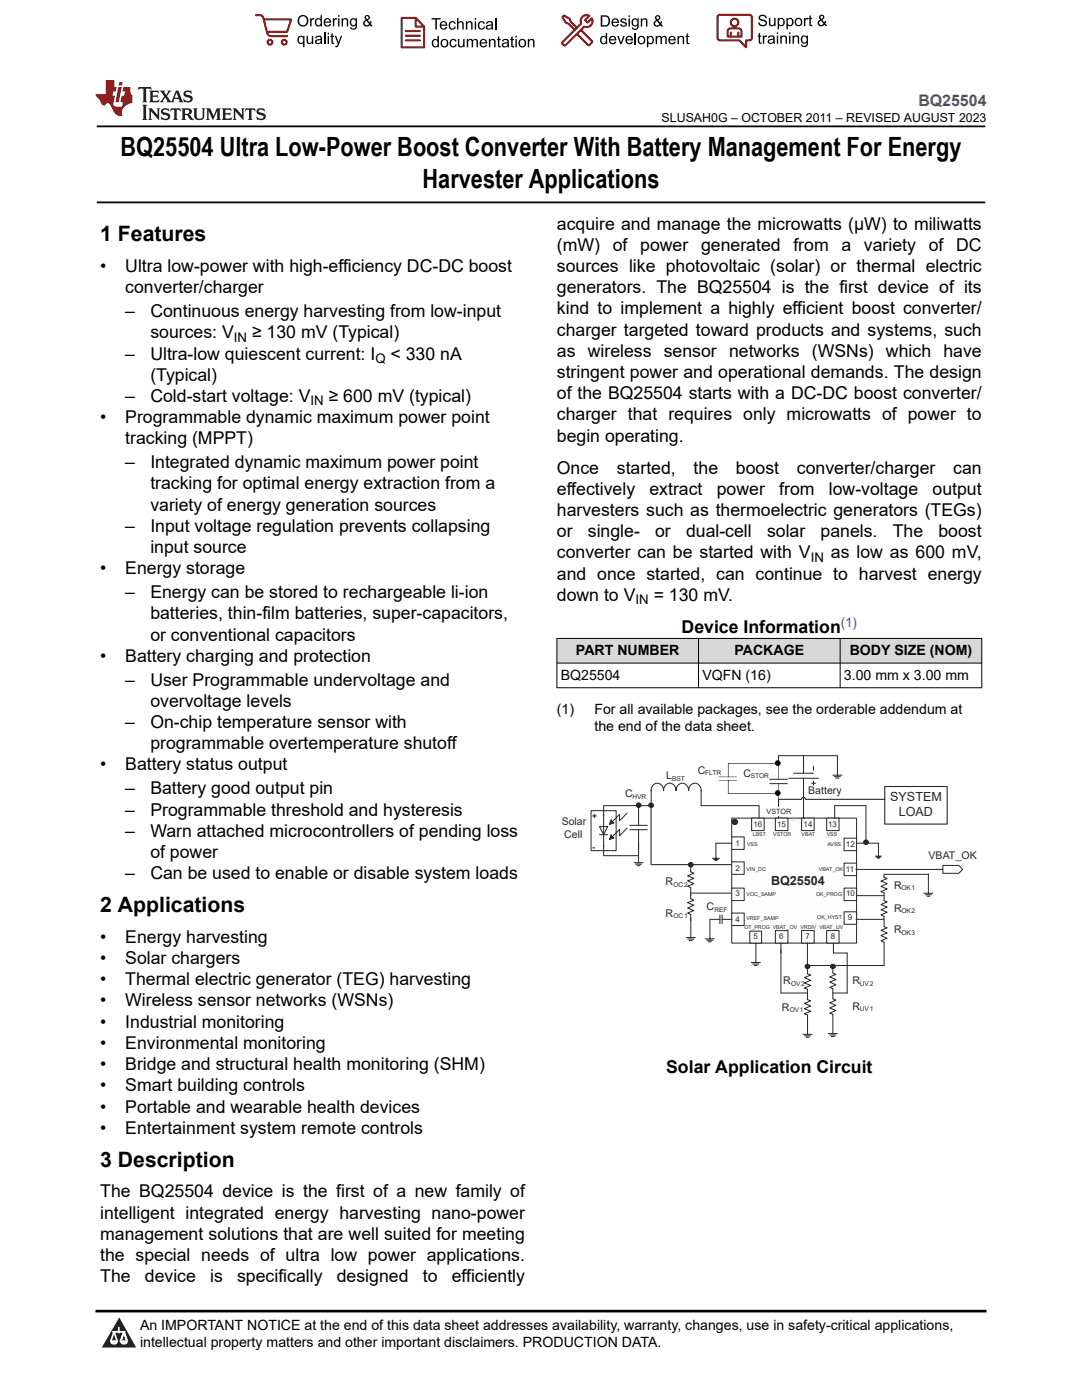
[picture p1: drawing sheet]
<svg xmlns="http://www.w3.org/2000/svg" width="216mm" height="279mm" viewBox="0 0 216 279" stroke-linecap="round" stroke-linejoin="round" font-family="sans-serif">
<path d="M19.3 25.2h177.3M19.3 40.4h177.3" fill="none" stroke="#000" stroke-width=".35"/>
<g fill="#d8d8d8">
<path d="M111.1 127.4h84.8v4.9h-84.8z" fill-rule="evenodd"/>
<path d="M111.2 127.5h28.1v4.8h-28.1z" fill-rule="evenodd"/>
<path d="M139.4 127.5h28.2v4.8h-28.2z" fill-rule="evenodd"/>
<path d="M167.7 127.5h28.1v4.8h-28.1z" fill-rule="evenodd"/>
</g>
<path d="M111.1 127.4h84.9M111.1 132.3h84.9M111.1 137.3h84.9M111.1 127.4v9.9M139.4 127.4v9.9M167.6 127.4v9.9M195.9 127.4v9.9" fill="none" stroke="#000" stroke-width=".2"/>
<path d="M146 163.3h24.9v24.9h-24.9z" fill-rule="evenodd" fill="#fefefe"/>
<path d="M146 163.3h24.9v24.9h-24.9z" fill="none" stroke="#252726" stroke-width=".2"/>
<path d="M146 167h2.5v2.5h-2.5z" fill-rule="evenodd" fill="#fefefe"/>
<path d="M146 167h2.5v2.5h-2.5z" fill="none" stroke="#252726" stroke-width=".2"/>
<path d="M146 172h2.5v2.5h-2.5z" fill-rule="evenodd" fill="#fefefe"/>
<path d="M146 172h2.5v2.5h-2.5z" fill="none" stroke="#252726" stroke-width=".2"/>
<path d="M146 182.2h2.5v2.5h-2.5z" fill-rule="evenodd" fill="#fefefe"/>
<path d="M146 182.2h2.5v2.5h-2.5z" fill="none" stroke="#252726" stroke-width=".2"/>
<path d="M146 177.2h2.5v2.5h-2.5z" fill-rule="evenodd" fill="#fefefe"/>
<path d="M146 177.2h2.5v2.5h-2.5z" fill="none" stroke="#252726" stroke-width=".2"/>
<path d="M149.6 185.8h2.4v2.4h-2.4z" fill-rule="evenodd" fill="#fefefe"/>
<path d="M149.6 185.8h2.4v2.4h-2.4z" fill="none" stroke="#252726" stroke-width=".2"/>
<path d="M154.7 185.7h2.5v2.5h-2.5z" fill-rule="evenodd" fill="#fefefe"/>
<path d="M154.7 185.7h2.5v2.5h-2.5z" fill="none" stroke="#252726" stroke-width=".2"/>
<path d="M159.9 185.7h2.6v2.5h-2.6z" fill-rule="evenodd" fill="#fefefe"/>
<path d="M159.9 185.7h2.6v2.5h-2.6z" fill="none" stroke="#252726" stroke-width=".2"/>
<path d="M165 185.7h2.4v2.5h-2.4z" fill-rule="evenodd" fill="#fefefe"/>
<path d="M165 185.7h2.4v2.5h-2.4z" fill="none" stroke="#252726" stroke-width=".2"/>
<path d="M168.4 182h2.5v2.5h-2.5z" fill-rule="evenodd" fill="#fefefe"/>
<path d="M168.4 182h2.5v2.5h-2.5z" fill="none" stroke="#252726" stroke-width=".2"/>
<path d="M168.4 177.2h2.5v2.5h-2.5z" fill-rule="evenodd" fill="#fefefe"/>
<path d="M168.4 177.2h2.5v2.5h-2.5z" fill="none" stroke="#252726" stroke-width=".2"/>
<path d="M168.4 172.3h2.5v2.4h-2.5z" fill-rule="evenodd" fill="#fefefe"/>
<path d="M168.4 172.3h2.5v2.4h-2.5z" fill="none" stroke="#252726" stroke-width=".2"/>
<path d="M168.4 167.3h2.5v2.5h-2.5z" fill-rule="evenodd" fill="#fefefe"/>
<path d="M168.4 167.3h2.5v2.5h-2.5z" fill="none" stroke="#252726" stroke-width=".2"/>
<path d="M150 163.3h2.5v2.5h-2.5z" fill-rule="evenodd" fill="#fefefe"/>
<path d="M150 163.3h2.5v2.5h-2.5z" fill="none" stroke="#252726" stroke-width=".2"/>
<path d="M154.7 163.3h2.5v2.5h-2.5z" fill-rule="evenodd" fill="#fefefe"/>
<path d="M154.7 163.3h2.5v2.5h-2.5z" fill="none" stroke="#252726" stroke-width=".2"/>
<path d="M159.9 163.3h2.6v2.5h-2.6z" fill-rule="evenodd" fill="#fefefe"/>
<path d="M159.9 163.3h2.6v2.5h-2.6z" fill="none" stroke="#252726" stroke-width=".2"/>
<path d="M165 163.3h2.4v2.5h-2.4z" fill-rule="evenodd" fill="#fefefe"/>
<g fill="none" stroke="#252726" stroke-width=".2">
<path d="M153.6 156.4h3.5M153.6 155.5h3.5M157.3 155.3h6M158.3 154.3h4M160.3 151.8v2.5M160.3 155.3v2.5M161.9 156.3h.8M162.3 152.9v.8M162.3 155.9v.8M125.7 165.6h3.5M125.7 164.7h3.5M126.5 172.2h1.8"/>
<path d="M126.8 172.5h1.2M127.1 172.8h.6M127.4 160.8v3.9M127.4 165.6v6.6M165 163.3h2.4v2.5h-2.4z"/>
</g>
<g fill="#252726">
<path d="M155.3 155.5h.1zM155.3 152.1h.1v3.4h-.1zM155.3 152l.1 .1z"/>
<path d="M155.3 160.8h.1zM155.3 156.4h.1v4.4h-.1z"/>
</g>
<path d="M129.9 157.8a1.27 1.27 0 0 1 1.3-1.5 1.27 1.27 0 0 1 1.2 1.5 1.27 1.27 0 0 1 1.3-1.5 1.27 1.27 0 0 1 1.2 1.5 1.28 1.28 0 0 1 1.3-1.5 1.28 1.28 0 0 1 1.2 1.5 1.27 1.27 0 0 1 1.3-1.5 1.27 1.27 0 0 1 1.2 1.5v3M129.9 157.8v3M139.9 160.8h11.6v2.5M155.4 160.8v2.5" fill="none" stroke="#252726" stroke-width=".2"/>
<path d="M152.9 161.2h4.8v1.7h-4.8z" fill-rule="evenodd" fill="#fefefe"/>
<path d="M155.4 150.8v1.3M160.3 157.8v5.5h.3M127.4 160.8h2.5" fill="none" stroke="#252726" stroke-width=".2"/>
<path d="M188.1 172.7h3.2l.8 .8-.8 .8h-3.2z" fill-rule="evenodd" fill="#fefefe"/>
<path d="M160.3 157.8v1.2zM120.5 170.8h6.9M127.4 160.8h-6.9v1M188.1 172.7h3.2l.8 .8-.8 .8h-3.2zM188.1 173.5l-17.3 .1" fill="none" stroke="#252726" stroke-width=".2"/>
<circle cx="127.4" cy="160.7" r=".44" fill="#252726"/>
<circle cx="127.4" cy="160.7" r=".44" fill="none" stroke="#252726" stroke-width=".2"/>
<circle cx="146.6" cy="164" r=".5" fill="#252726"/>
<g fill="none" stroke="#252726" stroke-width=".2">
<path d="M155.8 188.2v2"/>
<circle cx="146.6" cy="164" r=".5"/>
</g>
<path d="M117.9 161.8h5v8h-5z" fill-rule="evenodd" fill="#fefefe"/>
<path d="M117.9 161.8h5v8h-5z" fill="none" stroke="#252726" stroke-width=".2"/>
<path d="M119.6 165h1.7l-.8 1.6z" fill="#fefefe"/>
<path d="M119.6 165h1.7l-.8 1.6zM119.6 166.6h1.7M120.5 162.5v6.5M123.6 165.5l-1.5 1.5" fill="none" stroke="#252726" stroke-width=".2"/>
<path d="M121.9 166.6l.7 .6-1 .3z" fill-rule="evenodd" fill="#252726"/>
<path d="M121.9 166.6l.7 .6-1 .3zM123.6 162.5l-1.5 1.6M125.1 165.3l-1.5 1.5v-1.3" fill="none" stroke="#252726" stroke-width=".2"/>
<path d="M121.9 163.6l.7 .6-1 .3z" fill-rule="evenodd" fill="#252726"/>
<path d="M120.5 161.8v1M120.5 168.8v2M121.9 163.6l.7 .6-1 .3zM125.1 162.3l-1.5 1.5v-1.3" fill="none" stroke="#252726" stroke-width=".2"/>
<circle cx="129.9" cy="160.7" r=".43" fill="#252726"/>
<g fill="none" stroke="#252726" stroke-width=".2">
<path d="M155.4 150.8h11.7M166.2 154.7h1.8M166.5 155h1.2M166.8 155.3h.6M167.1 150.8v3.9M137.8 172.5v1.5l.7 .3-1.3 .5 1.3 .5-1.3 .5 1.3 .5-1.3 .6 .6 .2v2.3l.7 .2-1.3 .5 1.3 .6-1.3 .5 1.3 .5-1.3 .5 .6 .3M137.8 178.2h8.1M142.2 171.3h1.4M142.4 171.5h.9M142.6 171.8h.5M142.9 168.3v3M171.1 168.3h4.2"/>
<path d="M171.1 178.7h5.3M176.4 175l.6 .3-1.2 .5 1.2 .6-1.2 .5 1.2 .5-1.2 .5 .6 .3v1.5l.6 .3-1.2 .5 1.2 .5-1.2 .6 1.2 .5-1.2 .5 .6 .3v2l.6 .3-1.2 .5 1.2 .5-1.2 .5 1.2 .6-1.2 .5 .6 .2v4.7h-15.3M176.4 174.5h8.8M184.3 178.3h1.8M184.7 178.6h1.1M185 178.9h.5M185.2 174.4v3.9M136.9 187.1h1.8M137.2 187.4h1.2M137.5 187.7h.6M137.8 182.5v1.2zM137.8 183.2v3.9"/>
<path d="M140.7 187.4h1.9M141 187.7h1.2M141.3 188h.6M143.7 182.6v1.7M143.7 183.5h-2v3.9M144.1 182.6v1.7M144.1 183.5h2M155.8 189.5v8.7h5.3M161.1 188.2v6.1l.7 .3-1.3 .5 1.3 .5-1.3 .6 1.3 .5-1.3 .5 .6 .2v2.1l.7 .2-1.3 .6 1.3 .5-1.3 .5 1.3 .5-1.3 .5 .6 .3M166.2 192.7v1.5l.6 .3-1.2 .5 1.2 .5-1.2 .5 1.2 .5-1.2 .6 .6 .2v2l.6 .3-1.2 .5 1.2 .5-1.2 .5 1.2 .6-1.2 .5 .6 .3M166.3 188.2v2M170.8 183.5h5.6"/>
<path d="M160.2 206.4h1.8M160.5 206.7h1.2M160.8 207h.6M161.1 202.5v3.9M165.3 206.3h1.8M165.6 206.6h1.2M165.9 206.9h.6M166.2 202.4v3.9"/>
<circle cx="129.9" cy="160.7" r=".43"/>
</g>
<path d="M129.9 160.8v11.8M130.1 172.6h15.8" fill="none" stroke="#252726" stroke-width=".21"/>
<circle cx="161.1" cy="192.9" r=".43" fill="#252726"/>
<circle cx="161.1" cy="192.9" r=".43" fill="none" stroke="#252726" stroke-width=".2"/>
<circle cx="166.2" cy="192.9" r=".43" fill="#252726"/>
<g fill="none" stroke="#252726" stroke-width=".2">
<path d="M176.4 174.5v.6M166.3 190.2h2.7M169 190.2v8h-2.8"/>
<circle cx="166.2" cy="192.9" r=".43"/>
</g>
<circle cx="137.8" cy="172.6" r=".43" fill="#252726"/>
<g fill="none" stroke="#252726" stroke-width=".2">
<path d="M160.3 150.8v2.2M166.6 163.3v-2.5h6.2v7.5M174.7 170.9h1.2M174.9 171.1h.8M175.1 171.3h.4M175.3 168.3v2.6"/>
<circle cx="137.8" cy="172.6" r=".43"/>
</g>
<circle cx="172.8" cy="168.1" r=".44" fill="#252726"/>
<g fill="none" stroke="#252726" stroke-width=".2">
<path d="M142.9 168.3h3.2"/>
<circle cx="172.8" cy="168.1" r=".44"/>
</g>
<path d="M176.5 157h12.5v7.5h-12.5z" fill-rule="evenodd" fill="#fefefe"/>
<path d="M176.5 159.5h-15.8a.41 .41 0 0 0-.4-.4 .41 .41 0 0 0-.4 .4h-4.5v1.3M176.5 157h12.5v7.5h-12.5z" fill="none" stroke="#252726" stroke-width=".21"/>
<path d="M149.9 192.1h1.8M150.2 192.4h1.2M150.5 192.7h.6M150.8 188.2v3.9" fill="none" stroke="#252726" stroke-width=".2"/>
<g fill="#000">
<path d="M145.2 158.4h.2zM145.3 155.7h.1v2.7h-.1zM145.3 155.6l.1 .1zM145.2 155.1h.2zM145.3 152.4h.1v2.7h-.1zM145.3 152.3l.1 .1z"/>
<path d="M145.3 152.3v.1zM145.3 152.3h9.9v.1h-9.9zM154.6 152.3a.6 .6 0 0 1 1.2 0 .6 .6 0 0 1-1.2 0zM155.2 152.3v.1z"/>
<path d="M145.3 158.3v.1zM145.3 158.3h9.9v.1h-9.9zM154.6 158.3a.6 .6 0 0 1 1.2 0 .6 .6 0 0 1-1.2 0zM155.2 158.3v.1z"/>
<path d="M143.5 155.7l3.5 .1zM143.5 155l3.5 .1z"/>
</g>
<path d="M0 0h215.9v23.8h-215.9z" fill-rule="evenodd" fill="#fff"/>
<path d="M27.7 17.4l-.2 .6 .5-.3h.6v.1v2.2l-.2 .4h1l-.2-.4v-2.2v-.1h.5l.5 .3-.1-.6zM29.8 18.1l.2 .4v1.5l-.2 .4h1.9l.1-.6a1.08 1.08 0 0 1-1.3 .2v-.7h.6l.4 .2v-.6l-.4 .2h-.6v-.6l.2-.1a1 1 0 0 1 1 .2l-.1-.5zM31.8 18.1l1 1.1-1 1.2h.9l-.2-.2 .4-.7 .5 .7-.2 .2h1.6l-.2-.2 .1-.4h1l.1 .4-.1 .2h.9l-.2-.3-.8-2h-.5l-1 2.2-.8-1.1 .9-1.1h-.8l.2 .2-.5 .7-.3-.7 .1-.2zM35.2 18.5l.4 1h-.8zM36.8 18.2a.65 .65 0 0 0-.2 .7 .65 .65 0 0 0 .6 .5l.7 .2 .1 .2a.79 .79 0 0 1-.7 .4 .79 .79 0 0 1-.7-.5l.1 .7 .2-.1a.93 .93 0 0 0 1.1 .1 .93 .93 0 0 0 .4-1 1.46 1.46 0 0 0-1.2-.6l-.1-.3a1.09 1.09 0 0 1 1.2 .2l-.2-.6-.1 .1-.6-.2zM28.4 20.9l.2 .4v2.3l-.2 .3h1l-.2-.3v-2.3l.2-.4zM29.6 21.6l.2 .4v1.6l-.2 .3h.8l-.3-.3v-1.4l1.7 1.8v-2l.2-.4h-.8l.2 .2 .1 1.1-1.2-1.3zM32.3 21.8a.65 .65 0 0 0-.2 .7 .65 .65 0 0 0 .7 .4l.6 .2 .1 .2a.79 .79 0 0 1-.7 .4 .79 .79 0 0 1-.7-.5l.1 .7 .2-.1a.93 .93 0 0 0 1.1 .1 .93 .93 0 0 0 .4-.9 1.46 1.46 0 0 0-1.2-.6l-.1-.4a1.09 1.09 0 0 1 1.2 .2l-.2-.6-.1 .1-.6-.1zM34.1 21.6l-.1 .7a.63 .63 0 0 1 .7-.4l.1 1.7-.3 .3h1l-.2-.3v-1.7a.66 .66 0 0 1 .8 .4l-.1-.7zM36.2 21.6l.2 .4v1.6l-.2 .3h.9l-.2-.2v-.7h.5l.1 .2a.79 .79 0 0 0 1.2 .6l-1-.9a.61 .61 0 0 0 .6-.6 .61 .61 0 0 0-.5-.6zM36.9 21.9h.2a.47 .47 0 0 1 .5 .1 .47 .47 0 0 1 .1 .5l-.2 .2h-.6zM38.5 21.6l.2 .2a2.27 2.27 0 0 0 .4 2 1.04 1.04 0 0 0 1.7-.7v-1.3l.2-.2h-.8l.2 .4v1.1a.6 .6 0 0 1-.6 .6 .6 .6 0 0 1-.6-.6v-1.1l.3-.4zM41.1 21.6l.2 .4v1.6l-.2 .3h.7l-.2-.3v-1.5l.9 1.9 .8-1.9v1.5l-.2 .3h1l-.3-.3v-1.6l.3-.4h-.8l-.7 1.5-.7-1.5zM44.3 21.6l.2 .4v1.6l-.2 .3h1.9l.1-.5a1.09 1.09 0 0 1-1.3 .1v-.6h.6l.4 .1v-.6l-.4 .2h-.6v-.6l.2-.1a1.01 1.01 0 0 1 1 .3l-.1-.6zM46.4 21.6l.3 .4v1.6l-.3 .3h.8l-.2-.3v-1.4l1.6 1.8v-2l.2-.4h-.7l.2 .2v1.1l-1.2-1.3zM49 21.6l-.1 .7a.63 .63 0 0 1 .8-.4v1.7l-.3 .3h1l-.2-.3v-1.7a.66 .66 0 0 1 .8 .4l-.1-.7zM51.4 21.8a.65 .65 0 0 0-.2 .7 .65 .65 0 0 0 .6 .4l.6 .2 .2 .2a.79 .79 0 0 1-.8 .4 .79 .79 0 0 1-.6-.5l.1 .7 .2-.1a.93 .93 0 0 0 1 .1 .93 .93 0 0 0 .5-.9 1.46 1.46 0 0 0-1.3-.6l-.1-.4a1.09 1.09 0 0 1 1.3 .2l-.2-.6-.2 .1-.5-.1z" fill="#231f20"/>
<path d="M21.1 16v2.8h-2.1l.1 .3 .9 1a.95 .95 0 0 0 .9 .9 .59 .59 0 0 1 .6-.4 .59 .59 0 0 1 .5 .4l.4 .8a1.59 1.59 0 0 0 2.1 1.3 1.61 1.61 0 0 1 1-2.2l1-.4-.1-1.5a1.59 1.59 0 0 1-.4-1.6h-1.4l-.2 .9h.5l-.1 .8h-.5l-.2 1v.2l.4 .1-.2 .9h-.6a.73 .73 0 0 1-1.1-.7l.3-1.5h-.5l.2-.8h.5l.2-.9h-.5v-1.4zM23.6 17.4l-.6 3h.7l.6-3zM23.8 16.4l-.1 .7h.7l.1-.7z" fill="#ed1c24"/>
<g fill="#000">
<path d="M59.4 4.2a1.12 1.12 0 0 1 2.2 0 1.12 1.12 0 0 1-2.2 0zM59.9 3.5a.89 .89 0 0 0-.1 1.1 .89 .89 0 0 0 1.1 .4 .88 .88 0 0 0 .3-1.3 .88 .88 0 0 0-1.3-.2z" fill-rule="evenodd"/>
<path d="M59.5 7.3l.5-.2 .5 .3v-.3h.3v2.3h-.3v-.8a.74 .74 0 0 1-1 0 .74 .74 0 0 1-.1-1zM59.8 7.5a.57 .57 0 0 0-.2 .7 .57 .57 0 0 0 .8 .2 .57 .57 0 0 0 .1-.7 .57 .57 0 0 0-.7-.2z" fill-rule="evenodd"/>
<path d="M61.9 3.6h.2v.3l.2-.2 .3-.1 .2 .1-.1 .3a.36 .36 0 0 0-.5 0 .36 .36 0 0 0 0 .4v.9h-.3z" fill-rule="evenodd"/>
<path d="M61.2 7.1h.3v.9a.41 .41 0 0 0 .4 .6 .41 .41 0 0 0 .3-.6v-.9h.3v1.7h-.2v-.3a.58 .58 0 0 1-.7 .3 .58 .58 0 0 1-.4-.6z" fill-rule="evenodd"/>
<path d="M63 3.8l.5-.2 .5 .2v-.8h.2v2.3h-.2v-.2a.75 .75 0 0 1-1-.1 .75 .75 0 0 1-.1-1zM63.2 4a.57 .57 0 0 0-.1 .7 .57 .57 0 0 0 .8 .2 .57 .57 0 0 0 .1-.7 .57 .57 0 0 0-.8-.2z" fill-rule="evenodd"/>
<path d="M63 7.3a.74 .74 0 0 1 1-.1 .74 .74 0 0 1 .3 .9v.7h-.3v-.2a.57 .57 0 0 1-.8 .2 .57 .57 0 0 1-.2-.8l1-.3a.41 .41 0 0 0-.4-.4 .41 .41 0 0 0-.4 .4l-.3-.1zM63.2 8.2a.35 .35 0 0 0 .2 .5 .35 .35 0 0 0 .5-.3l.1-.4z" fill-rule="evenodd"/>
<path d="M65.4 6.5h.3v.3h-.3zM65.4 7.1h.3v1.7h-.3z" fill-rule="evenodd"/>
<path d="M64.8 3.8a.76 .76 0 0 1 .9-.1 .76 .76 0 0 1 .4 .8h-1.2a.47 .47 0 0 0 .3 .6 .47 .47 0 0 0 .6-.4l.3 .1a.82 .82 0 0 1-1.3 .3 .82 .82 0 0 1 0-1.3zM65 4l-.1 .3h.9l-.3-.4z" fill-rule="evenodd"/>
<path d="M66.4 3.6h.3v.3l.1-.2 .4-.1 .1 .1-.1 .3a.36 .36 0 0 0-.4 0 .36 .36 0 0 0-.1 .4v.9h-.3z" fill-rule="evenodd"/>
<path d="M66.1 6.7l.3-.1v.5h.3v.3h-.3v.9l.1 .2h.2v.3a.41 .41 0 0 1-.4-.1 .41 .41 0 0 1-.2-.4v-.9h-.2v-.3h.2z" fill-rule="evenodd"/>
<path d="M66.8 7.1h.3l.4 1.4 .5-1.4h.3l-.6 1.7a.57 .57 0 0 1-.8 .6v-.3a.37 .37 0 0 0 .5-.3z" fill-rule="evenodd"/>
<path d="M67.5 3h.2v.3h-.2zM67.5 3.6h.2v1.7h-.2z" fill-rule="evenodd"/>
<path d="M68.2 3.6h.2v.3a.58 .58 0 0 1 .7-.3 .58 .58 0 0 1 .4 .7v1h-.3v-1a.4 .4 0 0 0-.4-.5 .4 .4 0 0 0-.4 .6v.9h-.2z" fill-rule="evenodd"/>
<path d="M70 3.8l.5-.2 .5 .2v-.2h.2v1.5a.71 .71 0 0 1-.5 .8 .71 .71 0 0 1-.8-.5h.2a.46 .46 0 0 0 .6 .3 .46 .46 0 0 0 .3-.6 .78 .78 0 0 1-1.1-.2 .78 .78 0 0 1 .1-1.1zM70.2 4a.53 .53 0 0 0-.1 .8 .53 .53 0 0 0 .8 0 .54 .54 0 0 0 0-.7 .54 .54 0 0 0-.7-.1z" fill-rule="evenodd"/>
<path d="M72.9 3.1a.53 .53 0 0 1 .8 .1 .53 .53 0 0 1-.3 .8l.4 .5 .1-.3 .3 .1-.2 .5 .3 .3-.2 .2-.3-.3a.71 .71 0 0 1-1.2 .1 .71 .71 0 0 1 .4-1.1l-.3-.5zM73 3.5a.3 .3 0 0 0 .6 0 .3 .3 0 0 0-.6 0zM72.9 4.3a.45 .45 0 0 0 0 .7 .45 .45 0 0 0 .7-.2l-.5-.6z" fill-rule="evenodd"/>
<path d="M86.1 3.6h1.8v.3h-.7v2h-.3v-2h-.8z" fill-rule="evenodd"/>
<path d="M86.3 8l.5-.2 .5 .2v-.8h.3v2.2h-.3v-.2a.76 .76 0 0 1-1 0 .76 .76 0 0 1-.1-1zM86.6 8.1a.58 .58 0 0 0-.2 .8 .58 .58 0 0 0 .8 .2 .58 .58 0 0 0 .1-.8 .58 .58 0 0 0-.7-.2z" fill-rule="evenodd"/>
<path d="M88.2 7.9a.81 .81 0 0 1 1.1 .2 .81 .81 0 0 1-.2 1.1 .81 .81 0 0 1-1.1-.1l-.1-.8zM88.3 8.1a.57 .57 0 0 0 0 .9 .57 .57 0 0 0 .8 0 .57 .57 0 0 0 0-.8 .57 .57 0 0 0-.8-.1z" fill-rule="evenodd"/>
<path d="M88 4.4a.77 .77 0 0 1 .9-.1 .77 .77 0 0 1 .4 .8h-1.3a.48 .48 0 0 0 .4 .6 .48 .48 0 0 0 .6-.3h.3a.83 .83 0 0 1-1.3 .4 .83 .83 0 0 1 0-1.4zM88.2 4.6l-.2 .3h1l-.3-.4z" fill-rule="evenodd"/>
<path d="M89.7 4.4a.7 .7 0 0 1 1.2 .3l-.2 .1a.45 .45 0 0 0-.6-.3 .45 .45 0 0 0-.3 .6 .45 .45 0 0 0 .3 .6 .45 .45 0 0 0 .6-.4h.3a.76 .76 0 0 1-1.1 .6 .76 .76 0 0 1-.3-1.1z" fill-rule="evenodd"/>
<path d="M89.9 8a.7 .7 0 0 1 1.2 .3h-.3a.45 .45 0 0 0-.5-.3 .45 .45 0 0 0-.3 .6 .45 .45 0 0 0 .3 .6 .45 .45 0 0 0 .6-.4l.2 .1a.76 .76 0 0 1-1 .5 .76 .76 0 0 1-.4-1.1z" fill-rule="evenodd"/>
<path d="M91.2 3.6h.3v.8a.59 .59 0 0 1 .7-.2 .59 .59 0 0 1 .3 .7v1h-.2v-1a.4 .4 0 0 0-.5-.4 .4 .4 0 0 0-.3 .5v.9h-.3z" fill-rule="evenodd"/>
<path d="M91.4 7.8h.2v.9a.41 .41 0 0 0 .5 .5 .41 .41 0 0 0 .3-.5v-.9h.3v1.6h-.3v-.2a.58 .58 0 0 1-.7 .3 .58 .58 0 0 1-.3-.7z" fill-rule="evenodd"/>
<path d="M93 4.2h.2v.3a.59 .59 0 0 1 .7-.3 .59 .59 0 0 1 .4 .7v1h-.3v-1a.41 .41 0 0 0-.4-.5 .41 .41 0 0 0-.4 .6v.9h-.2z" fill-rule="evenodd"/>
<path d="M93.1 7.8h.3v.2a.56 .56 0 0 1 1 0 .54 .54 0 0 1 .6-.2 .54 .54 0 0 1 .4 .5v1.1h-.3v-1a.34 .34 0 0 0-.3-.4 .34 .34 0 0 0-.4 .3v1.1h-.3v-1a.38 .38 0 0 0-.5-.4 .38 .38 0 0 0-.2 .6v.8h-.3z" fill-rule="evenodd"/>
<path d="M94.7 3.6h.3v.3h-.3zM94.7 4.2h.3v1.7h-.3z" fill-rule="evenodd"/>
<path d="M95.5 4.4a.7 .7 0 0 1 1.3 .3l-.3 .1a.45 .45 0 0 0-.6-.3 .45 .45 0 0 0-.3 .6 .45 .45 0 0 0 .3 .6 .45 .45 0 0 0 .6-.4h.3a.76 .76 0 0 1-1.1 .6 .76 .76 0 0 1-.3-1.1z" fill-rule="evenodd"/>
<path d="M95.9 8a.77 .77 0 0 1 .9-.2 .77 .77 0 0 1 .4 .9h-1.2a.48 .48 0 0 0 .3 .5 .48 .48 0 0 0 .6-.3h.3a.83 .83 0 0 1-1.3 .4 .83 .83 0 0 1 0-1.3zM96.1 8.1l-.1 .4h.9l-.2-.5z" fill-rule="evenodd"/>
<path d="M97.5 7.8h.3v.2a.59 .59 0 0 1 .7-.2 .59 .59 0 0 1 .4 .6v1h-.3v-1a.41 .41 0 0 0-.5-.4 .41 .41 0 0 0-.3 .5v.9h-.3z" fill-rule="evenodd"/>
<path d="M97.1 4.4a.74 .74 0 0 1 1-.1 .74 .74 0 0 1 .3 .9v.7h-.3v-.2a.59 .59 0 0 1-.8 .2 .59 .59 0 0 1-.3-.8l1.1-.3a.42 .42 0 0 0-.4-.4 .42 .42 0 0 0-.5 .4l-.2-.1zM97.3 5.3a.36 .36 0 0 0 .2 .5 .36 .36 0 0 0 .5-.2l.1-.5z" fill-rule="evenodd"/>
<path d="M99.4 7.4l.2-.2v.6h.3v.2h-.3v1l.1 .2h.2l.1 .2a.41 .41 0 0 1-.5 0 .41 .41 0 0 1-.1-.4v-1h-.2v-.2h.2z" fill-rule="evenodd"/>
<path d="M100.3 8a.74 .74 0 0 1 .9-.2 .74 .74 0 0 1 .3 .9l.1 .7h-.3v-.2a.59 .59 0 0 1-.8 .3 .59 .59 0 0 1-.3-.8l1-.3a.42 .42 0 0 0-.3-.4 .42 .42 0 0 0-.5 .3h-.3zM100.5 8.8a.36 .36 0 0 0 .1 .5 .36 .36 0 0 0 .5-.2l.2-.5z" fill-rule="evenodd"/>
<path d="M102 7.4l.3-.2v.6h.3v.2h-.3v1l.1 .2h.2v.2a.41 .41 0 0 1-.5 0 .41 .41 0 0 1-.1-.4v-1h-.2v-.2h.2z" fill-rule="evenodd"/>
<path d="M102.8 7.2h.3v.3h-.3zM102.8 7.8h.3v1.6h-.3z" fill-rule="evenodd"/>
<path d="M103.7 7.9a.81 .81 0 0 1 1.1 .2 .81 .81 0 0 1-.1 1.1 .81 .81 0 0 1-1.2-.1v-.8zM103.9 8.1a.57 .57 0 0 0-.1 .9 .57 .57 0 0 0 .8 0 .57 .57 0 0 0 0-.8 .57 .57 0 0 0-.7-.1z" fill-rule="evenodd"/>
<path d="M105.3 7.8h.3v.2a.59 .59 0 0 1 .7-.2 .59 .59 0 0 1 .4 .6v1h-.3v-1a.41 .41 0 0 0-.5-.4 .41 .41 0 0 0-.3 .5v.9h-.3z" fill-rule="evenodd"/>
<path d="M119.9 3.1h.7a1.12 1.12 0 0 1 1.1 1.1 1.12 1.12 0 0 1-1 1.1h-.8zM120.2 3.3v1.7h.4a.86 .86 0 0 0 .8-.8 .86 .86 0 0 0-.8-.9z" fill-rule="evenodd"/>
<path d="M119.9 7.4l.5-.3 .5 .3v-.8h.2v2.2h-.2v-.2a.75 .75 0 0 1-1 0 .75 .75 0 0 1-.1-1zM120.1 7.5a.57 .57 0 0 0-.1 .8 .57 .57 0 0 0 .8 .2 .57 .57 0 0 0 .1-.8 .57 .57 0 0 0-.8-.2z" fill-rule="evenodd"/>
<path d="M121.7 7.4a.76 .76 0 0 1 .9-.2 .76 .76 0 0 1 .4 .9h-1.2a.47 .47 0 0 0 .3 .5 .47 .47 0 0 0 .6-.3h.3a.82 .82 0 0 1-1.3 .4 .82 .82 0 0 1 0-1.3zM121.9 7.5l-.1 .3h.9l-.3-.4z" fill-rule="evenodd"/>
<path d="M122.2 3.9a.76 .76 0 0 1 .9-.2 .76 .76 0 0 1 .4 .9h-1.2a.47 .47 0 0 0 .4 .5 .47 .47 0 0 0 .5-.3h.3a.82 .82 0 0 1-1.3 .4 .82 .82 0 0 1 0-1.3zM122.5 4l-.2 .3h.9l-.2-.4z" fill-rule="evenodd"/>
<path d="M123.9 3.8a.71 .71 0 0 1 1.1 .3h-.2a.32 .32 0 0 0-.4-.3 .32 .32 0 0 0-.3 .4h.1a.75 .75 0 0 1 .9 .8 .72 .72 0 0 1-.7 .3 .72 .72 0 0 1-.7-.5h.3a.36 .36 0 0 0 .4 .4 .36 .36 0 0 0 .3-.5 .8 .8 0 0 1-.9-.7z" fill-rule="evenodd"/>
<path d="M123.2 7.2h.3l.4 1.3 .5-1.3h.3l-.7 1.6h-.2z" fill-rule="evenodd"/>
<path d="M125.4 3.1h.3v.3h-.3zM125.4 3.7h.3v1.6h-.3z" fill-rule="evenodd"/>
<path d="M125 7.4a.76 .76 0 0 1 .9-.2 .76 .76 0 0 1 .4 .9h-1.2a.47 .47 0 0 0 .3 .5 .47 .47 0 0 0 .6-.3h.3a.82 .82 0 0 1-1.3 .4 .82 .82 0 0 1 0-1.3zM125.2 7.5l-.1 .3h.9l-.2-.4z" fill-rule="evenodd"/>
<path d="M126.2 3.9l.5-.3 .5 .3v-.2h.2v1.4a.71 .71 0 0 1-.5 .8 .71 .71 0 0 1-.8-.5l.2 .1a.46 .46 0 0 0 .6 .2 .46 .46 0 0 0 .3-.6 .78 .78 0 0 1-1.1-.1 .78 .78 0 0 1 .1-1.1zM126.4 4a.53 .53 0 0 0-.1 .8 .53 .53 0 0 0 .8 0 .54 .54 0 0 0 0-.7 .54 .54 0 0 0-.7-.1z" fill-rule="evenodd"/>
<path d="M127.5 7.3a.8 .8 0 0 1 1.1 .2 .8 .8 0 0 1-.1 1.1 .8 .8 0 0 1-1.2-.1v-.8zM127.7 7.5a.56 .56 0 0 0-.1 .9 .56 .56 0 0 0 .8-.1 .56 .56 0 0 0 0-.7 .56 .56 0 0 0-.7-.1z" fill-rule="evenodd"/>
<path d="M127.9 3.7h.2v.2a.58 .58 0 0 1 .7-.2 .58 .58 0 0 1 .4 .6v1h-.3v-1a.4 .4 0 0 0-.4-.4 .4 .4 0 0 0-.4 .5v.9h-.2z" fill-rule="evenodd"/>
<path d="M129.1 7.2h.2v.2a.72 .72 0 0 1 1-.1 .72 .72 0 0 1 .2 1 .64 .64 0 0 1-.5 .5 .64 .64 0 0 1-.6-.2v.8h-.3zM129.5 7.5a.56 .56 0 0 0-.2 .8 .56 .56 0 0 0 .8 .2 .56 .56 0 0 0 .1-.8 .56 .56 0 0 0-.7-.2z" fill-rule="evenodd"/>
<path d="M130.8 7.2h.3v.2a.55 .55 0 0 1 .9 0 .53 .53 0 0 1 .6-.3 .53 .53 0 0 1 .4 .6v1.1h-.2v-1a.34 .34 0 0 0-.3-.4 .34 .34 0 0 0-.4 .3v1.1h-.3v-1a.37 .37 0 0 0-.5-.4 .37 .37 0 0 0-.2 .6v.8h-.3z" fill-rule="evenodd"/>
<path d="M130.8 3.2a.53 .53 0 0 1 .9 .1 .53 .53 0 0 1-.4 .8l.4 .5 .2-.4 .2 .1-.2 .5 .4 .3-.2 .3-.3-.4a.71 .71 0 0 1-1.2 .1 .71 .71 0 0 1 .3-1.1l-.2-.5zM130.9 3.6a.3 .3 0 0 0 .6 0 .3 .3 0 0 0-.6 0zM130.9 4.3a.45 .45 0 0 0 0 .7 .45 .45 0 0 0 .7-.2l-.5-.6z" fill-rule="evenodd"/>
<path d="M133.6 7.4a.76 .76 0 0 1 .9-.2 .76 .76 0 0 1 .3 .9h-1.2a.47 .47 0 0 0 .4 .5 .47 .47 0 0 0 .6-.3h.2a.82 .82 0 0 1-1.2 .4 .82 .82 0 0 1 0-1.3zM133.8 7.5l-.2 .3h1l-.3-.4z" fill-rule="evenodd"/>
<path d="M135.2 7.2h.2v.2a.58 .58 0 0 1 .7-.2 .58 .58 0 0 1 .4 .6v1h-.3v-1a.4 .4 0 0 0-.4-.4 .4 .4 0 0 0-.3 .5v.9h-.3z" fill-rule="evenodd"/>
<path d="M137 6.8l.3-.2v.6h.2v.2h-.2v1v.2h.2l.1 .2a.41 .41 0 0 1-.5 0 .41 .41 0 0 1-.1-.5v-.9h-.2v-.2h.2z" fill-rule="evenodd"/>
<path d="M151.6 3.1a.88 .88 0 0 1 1.4 .5h-.3a.49 .49 0 0 0-.5-.5 .49 .49 0 0 0-.5 .6l.1 .1a1.06 1.06 0 0 1 1.2 1 .95 .95 0 0 1-.9 .4 .95 .95 0 0 1-.8-.7h.3a.58 .58 0 0 0 .6 .5 .58 .58 0 0 0 .5-.6l-.2-.1a.95 .95 0 0 1-1.1-.9z" fill-rule="evenodd"/>
<path d="M151.4 6.7l.3-.2v.6h.2v.2h-.2v1v.2h.2l.1 .2a.41 .41 0 0 1-.5 0 .41 .41 0 0 1-.1-.5v-.9h-.2v-.2h.2z" fill-rule="evenodd"/>
<path d="M152.2 7.1h.3v.2l.1-.2h.4h.1l-.1 .3a.36 .36 0 0 0-.4 0 .36 .36 0 0 0-.1 .5v.8h-.3z" fill-rule="evenodd"/>
<path d="M153.3 7.3a.74 .74 0 0 1 1-.2 .74 .74 0 0 1 .3 .9l.1 .7h-.3l-.1-.2a.57 .57 0 0 1-.8 .3 .57 .57 0 0 1-.1-.9l.9-.2a.41 .41 0 0 0-.4-.4 .41 .41 0 0 0-.4 .3h-.3zM153.5 8.1a.35 .35 0 0 0 .2 .5 .35 .35 0 0 0 .5-.2l.1-.5z" fill-rule="evenodd"/>
<path d="M153.4 3.6h.3v.9a.41 .41 0 0 0 .4 .5 .41 .41 0 0 0 .4-.5v-.9h.2v1.6h-.2v-.2a.58 .58 0 0 1-.7 .2 .58 .58 0 0 1-.4-.6z" fill-rule="evenodd"/>
<path d="M155 6.5h.3v.3h-.3zM155 7.1h.3v1.6h-.3z" fill-rule="evenodd"/>
<path d="M155.2 3.6h.2v.2a.72 .72 0 0 1 1-.1 .72 .72 0 0 1 .2 1 .64 .64 0 0 1-.5 .5 .64 .64 0 0 1-.6-.2v.8h-.3zM155.6 3.9a.56 .56 0 0 0-.2 .8 .56 .56 0 0 0 .8 .2 .56 .56 0 0 0 .1-.8 .56 .56 0 0 0-.7-.2z" fill-rule="evenodd"/>
<path d="M155.7 7.1h.3v.2a.58 .58 0 0 1 .7-.2 .58 .58 0 0 1 .3 .6v1h-.3v-1a.4 .4 0 0 0-.4-.4 .4 .4 0 0 0-.3 .5v.9h-.3z" fill-rule="evenodd"/>
<path d="M156.9 3.6h.3v.2a.72 .72 0 0 1 .9-.1 .72 .72 0 0 1 .2 1 .64 .64 0 0 1-.4 .5 .64 .64 0 0 1-.7-.2v.8h-.3zM157.3 3.9a.56 .56 0 0 0-.1 .8 .56 .56 0 0 0 .7 .2 .56 .56 0 0 0 .2-.8 .56 .56 0 0 0-.8-.2z" fill-rule="evenodd"/>
<path d="M157.4 6.5h.3v.3h-.3zM157.4 7.1h.3v1.6h-.3z" fill-rule="evenodd"/>
<path d="M158.1 7.1h.3v.2a.58 .58 0 0 1 .7-.2 .58 .58 0 0 1 .4 .6v1h-.3v-1a.4 .4 0 0 0-.5-.4 .4 .4 0 0 0-.3 .5v.9h-.3z" fill-rule="evenodd"/>
<path d="M158.8 3.7a.8 .8 0 0 1 1.1 .2 .8 .8 0 0 1-.1 1.1 .8 .8 0 0 1-1.1-.1l-.1-.8zM159 3.9a.56 .56 0 0 0-.1 .9 .56 .56 0 0 0 .9 0 .56 .56 0 0 0-.1-.8 .56 .56 0 0 0-.7-.1z" fill-rule="evenodd"/>
<path d="M160 7.3l.5-.2 .5 .2v-.2h.2v1.4a.71 .71 0 0 1-.5 .9 .71 .71 0 0 1-.9-.5h.3a.46 .46 0 0 0 .6 .2 .46 .46 0 0 0 .2-.6 .78 .78 0 0 1-1-.1 .78 .78 0 0 1 .1-1.1zM160.2 7.4a.53 .53 0 0 0-.1 .8 .53 .53 0 0 0 .8 0 .54 .54 0 0 0 0-.7 .54 .54 0 0 0-.7-.1z" fill-rule="evenodd"/>
<path d="M160.4 3.6h.3v.2l.1-.2h.4h.1l-.1 .3a.36 .36 0 0 0-.4 0 .36 .36 0 0 0-.1 .5v.8h-.3z" fill-rule="evenodd"/>
<path d="M161.5 3.2l.3-.2v.6h.3v.2h-.3v1v.2h.3v.2a.41 .41 0 0 1-.5 0 .41 .41 0 0 1-.1-.5v-.9h-.2v-.2h.2z" fill-rule="evenodd"/>
<path d="M163.6 3.1a.53 .53 0 0 1 .8 .1 .53 .53 0 0 1-.3 .8l.4 .5 .1-.3h.3l-.2 .5 .3 .3-.2 .3-.3-.3a.71 .71 0 0 1-1.2 .1 .71 .71 0 0 1 .4-1.2l-.3-.5zM163.7 3.5a.3 .3 0 0 0 .5 0 .3 .3 0 0 0-.5 0zM163.6 4.2a.45 .45 0 0 0 0 .8 .45 .45 0 0 0 .7-.3l-.5-.6z" fill-rule="evenodd"/>
</g>
<path d="M64.8 6.5v2.3M98.9 3.6v2.3M126.8 6.6v2.2" fill="none" stroke="#000" stroke-width=".28"/>
<g fill="none" stroke="#de0000" stroke-width=".42">
<path d="M51.1 3l1 .1a1.4 1.4 0 0 1 .6 1.2l.7 2.5a.95 .95 0 0 0 1.1 .4h2.8M52.7 3.9h5.4l-.8 2.4h-4M80.1 3.6h2.8v1.7h1.7v4.2h-4.5zM81 7.1h2.8M81 6.2h2.8M81 8.1h2.8M82.9 3.6l1.7 1.7M115.1 5.5l-1.3-1.2-.1-.5-1.2-.7-.3 .3 .7 1.1 .5 .2 1.3 1.3M115.9 6l2.2 2.2v.3l-.5 .5h-.3l-2.2-2.2zM115.9 6l.7-.7a1.19 1.19 0 0 0 1.3-.3 1.19 1.19 0 0 0 .2-1.4l-.9 .9-.4-.5 .8-.8a1.19 1.19 0 0 0-1.4 .1 1.19 1.19 0 0 0-.2 1.4l-3.8 3.7v.3l.3 .3h.3l2.3-2.2M143.2 3.2l.4-.2h6l.4 .2v4.4l-.2 .4-.9 .1v1.3l-1.4-1.3h-3.9l-.4-.3zM145.4 5.8l.4-.1h1.6a.61 .61 0 0 1 .6 .6v1h-2.8v-1z"/>
<path d="M145.8 6.5v.8M147.3 6.5v.8"/>
<circle cx="53.9" cy="8.4" r=".49"/>
<circle cx="56.7" cy="8.4" r=".49"/>
<circle cx="146.6" cy="4.5" r=".75"/>
</g>
<path d="M0 261.4h215.9v18h-215.9z" fill-rule="evenodd" fill="#fff"/>
<path d="M23.8 262.9l3.4 6h-6.9z" fill="#231f20"/>
<path d="M22.1 267.7h1.3l-.4 .5h-.3a.55 .55 0 0 1-.6-.5z" fill-rule="evenodd" fill="#fff"/>
<path d="M22.1 267.7h1.3l-.4 .5h-.3a.55 .55 0 0 1-.6-.5z" fill="none" stroke="#231f20" stroke-width=".34"/>
<path d="M22.1 267.7h1.3l-.4 .5h-.5zM22.6 265.8h.1M22.6 265.8h2.3zM23.7 265.9h.1M23.7 264.9v1zM24 267.7h.1" fill="none" stroke="#fff" stroke-width=".34"/>
<path d="M24.7 265.8l-.7 1.9z" fill="#fff"/>
<path d="M24.7 265.8l-.7 1.9z" fill="none" stroke="#fff" stroke-width=".34"/>
<path d="M24.7 265.8l.7 1.9z" fill="#fff"/>
<path d="M22.8 265.8l-.7 1.9zM22.8 265.8l.6 1.9zM24.7 265.8l.7 1.9zM25.3 267.7h.1" fill="none" stroke="#fff" stroke-width=".34"/>
<path d="M24.1 267.7h1.3a.65 .65 0 0 1-.6 .5 .65 .65 0 0 1-.7-.5z" fill-rule="evenodd" fill="#fff"/>
<path d="M24.1 267.7h1.3a.65 .65 0 0 1-.6 .5 .65 .65 0 0 1-.7-.5z" fill="none" stroke="#231f20" stroke-width=".34"/>
<path d="M24 267.7h.1M24.1 267.7h1.3l-.4 .5h-.5z" fill="none" stroke="#fff" stroke-width=".34"/>
<path d="M19 261.7h177.8" fill="none" stroke="#000" stroke-width=".53"/>
<g font-size="5.3">
<text x="24.1" y="31.2">BQ25504 Ultra Low-Power Boost Converter With Battery Management For Energy</text>
<text x="84.3" y="37.5">Harvester Applications</text>
</g>
<g font-size="4.2">
<text x="20" y="48.1">1 Features</text>
<text x="20" y="182">2 Applications</text>
<text x="20" y="232.8">3 Description</text>
</g>
<g font-size="3.5">
<text x="111.1" y="45.8">acquire and manage the microwatts (µW) to miliwatts</text>
<text x="111.1" y="50.1">(mW)</text>
<text x="122.3" y="50.1">of power</text>
<text x="139.9" y="50.1">generated</text>
<text x="158.3" y="50.1">from</text>
<text x="167.9" y="50.1">a</text>
<text x="172.4" y="50.1">variety</text>
<text x="185.3" y="50.1">of DC</text>
<text x="20" y="54.3">•</text>
<text x="25" y="54.3">Ultra low-power with high-efficiency DC-DC boost</text>
<text x="25" y="58.5">converter/charger</text>
<text x="111.1" y="54.3">sources like photovoltaic (solar) or thermal electric</text>
<text x="111.1" y="58.5">generators. The BQ25504 is the first device of its</text>
<text x="25" y="63.3">–</text>
<text x="30" y="63.3">Continuous energy harvesting from low-input</text>
<text x="111.1" y="62.8">kind to implement a highly efficient boost converter/</text>
<text x="25" y="71.7">–</text>
<text x="30" y="67.5">sources: V</text>
<text x="30" y="71.7">Ultra-low quiescent current: I</text>
<text x="50.3" y="67.5">≥ 130 mV (Typical)</text>
<text x="77.9" y="71.7">&lt; 330 nA</text>
<text x="111.1" y="71.2">as wireless sensor networks (WSNs) which have</text>
<text x="111.1" y="67">charger targeted toward products and systems, such</text>
<text x="30" y="76">(Typical)</text>
<text x="111.1" y="75.5">stringent power and operational demands. The design</text>
<text x="25" y="80.2">–</text>
<text x="30" y="80.2">Cold-start voltage: V</text>
<text x="65.6" y="80.2">≥ 600 mV (typical)</text>
<text x="111.1" y="79.7">of the BQ25504 starts with a DC-DC boost converter/</text>
<text x="111.1" y="83.9">charger that requires only microwatts of power to</text>
<text x="20" y="84.4">•</text>
<text x="25" y="84.4">Programmable dynamic maximum power point</text>
<text x="25" y="88.7">tracking (MPPT)</text>
<text x="111.1" y="88.2">begin operating.</text>
<text x="25" y="93.4">–</text>
<text x="30" y="93.4">Integrated dynamic maximum power point</text>
<text x="111.1" y="94.5">Once</text>
<text x="123.1" y="94.5">started,</text>
<text x="138.4" y="94.5">the</text>
<text x="146.8" y="94.5">boost</text>
<text x="159" y="94.5">converter/charger</text>
<text x="190.2" y="94.5">can</text>
<text x="30" y="97.7">tracking for optimal energy extraction from a</text>
<text x="30" y="101.9">variety of energy generation sources</text>
<text x="111.1" y="98.7">effectively</text>
<text x="129.6" y="98.7">extract</text>
<text x="143" y="98.7">power</text>
<text x="155.5" y="98.7">from</text>
<text x="165.4" y="98.7">low-voltage</text>
<text x="186.1" y="98.7">output</text>
<text x="25" y="106.1">–</text>
<text x="30" y="106.1">Input voltage regulation prevents collapsing</text>
<text x="111.1" y="107.2">or</text>
<text x="111.1" y="103">harvesters such as thermoelectric generators (TEGs)</text>
<text x="117.3" y="107.2">single-</text>
<text x="130.7" y="107.2">or</text>
<text x="136.9" y="107.2">dual-cell</text>
<text x="153.1" y="107.2">solar</text>
<text x="163.7" y="107.2">panels.</text>
<text x="178.1" y="107.2">The</text>
<text x="187.3" y="107.2">boost</text>
<text x="30" y="110.4">input source</text>
<text x="111.1" y="111.4">converter can be started with V</text>
<text x="165.8" y="111.4">as low as 600 mV,</text>
<text x="20" y="114.6">•</text>
<text x="25" y="114.6">Energy storage</text>
<text x="25" y="119.4">–</text>
<text x="30" y="119.4">Energy can be stored to rechargeable li-ion</text>
<text x="111.1" y="119.9">down to V</text>
<text x="111.1" y="115.7">and once started, can continue to harvest energy</text>
<text x="130.4" y="119.9">= 130 mV.</text>
<text x="30" y="123.6">batteries, thin-film batteries, super-capacitors,</text>
<text x="30" y="127.8">or conventional capacitors</text>
<text x="136" y="126.3">Device Information</text>
<text x="20" y="132.1">•</text>
<text x="25" y="132.1">Battery charging and protection</text>
<text x="25" y="136.8">–</text>
<text x="30" y="136.8">User Programmable undervoltage and</text>
<text x="30" y="141.1">overvoltage levels</text>
<text x="25" y="145.3">–</text>
<text x="30" y="145.3">On-chip temperature sensor with</text>
<text x="30" y="149.5">programmable overtemperature shutoff</text>
<text x="20" y="153.8">•</text>
<text x="25" y="153.8">Battery status output</text>
<text x="25" y="158.5">–</text>
<text x="30" y="158.5">Battery good output pin</text>
<text x="25" y="167">–</text>
<text x="25" y="162.8">–</text>
<text x="30" y="167">Warn attached microcontrollers of pending loss</text>
<text x="30" y="162.8">Programmable threshold and hysteresis</text>
<text x="30" y="171.2">of power</text>
<text x="25" y="175.5">–</text>
<text x="30" y="175.5">Can be used to enable or disable system loads</text>
<text x="20" y="188.2">•</text>
<text x="25" y="188.2">Energy harvesting</text>
<text x="20" y="192.4">•</text>
<text x="20" y="196.6">•</text>
<text x="25" y="192.4">Solar chargers</text>
<text x="25" y="196.6">Thermal electric generator (TEG) harvesting</text>
<text x="20" y="200.9">•</text>
<text x="25" y="200.9">Wireless sensor networks (WSNs)</text>
<text x="20" y="205.1">•</text>
<text x="20" y="209.3">•</text>
<text x="25" y="205.1">Industrial monitoring</text>
<text x="25" y="209.3">Environmental monitoring</text>
<text x="20" y="213.6">•</text>
<text x="25" y="213.6">Bridge and structural health monitoring (SHM)</text>
<text x="132.9" y="214.2">Solar Application Circuit</text>
<text x="20" y="217.8">•</text>
<text x="25" y="217.8">Smart building controls</text>
<text x="20" y="222">•</text>
<text x="20" y="226.3">•</text>
<text x="25" y="222">Portable and wearable health devices</text>
<text x="25" y="226.3">Entertainment system remote controls</text>
<text x="20" y="239">The BQ25504 device is the first of a new family of</text>
<text x="20" y="243.2">intelligent integrated energy harvesting nano-power</text>
<text x="20" y="251.7">the special needs of ultra low power applications.</text>
<text x="20" y="247.4">management solutions that are well suited for meeting</text>
<text x="20" y="255.9">The</text>
<text x="28.9" y="255.9">device</text>
<text x="41.9" y="255.9">is</text>
<text x="47.3" y="255.9">specifically</text>
<text x="67.2" y="255.9">designed</text>
<text x="84.4" y="255.9">to</text>
<text x="90.1" y="255.9">efficiently</text>
</g>
<text font-size="3.2" fill="#00f" x="183.3" y="21.1">BQ25504</text>
<g font-size="2.8">
<text x="114.9" y="130.7">PART NUMBER</text>
<text x="146.6" y="130.7">PACKAGE</text>
<text x="169.5" y="130.7">BODY SIZE (NOM)</text>
<text x="111.9" y="135.6">BQ25504</text>
<text x="140.2" y="135.6">VQFN (16)</text>
<text x="168.4" y="135.6">3.00 mm x 3.00 mm</text>
<text x="111.1" y="142.4">(1)</text>
<text x="118.6" y="142.4">For all available packages, see the orderable addendum at</text>
<text x="118.6" y="145.8">the end of the data sheet.</text>
<text x="27.9" y="265.5">An IMPORTANT NOTICE at the end of this data sheet addresses availability, warranty, changes, use in safety-critical applications,</text>
<text x="27.9" y="268.9">intellectual property matters and other important disclaimers. PRODUCTION DATA.</text>
</g>
<g font-size="2.6">
<text x="46.7" y="68.2">IN</text>
<text x="74.9" y="72.5">Q</text>
<text x="62" y="80.9">IN</text>
<text x="161.8" y="112.1">IN</text>
<text x="126.8" y="120.6">IN</text>
</g>
<text font-size="2.6" fill="#00f" x="167.8" y="125.1">(1)</text>
<text font-size="2.5" x="132" y="24.3">SLUSAH0G – OCTOBER 2011 – REVISED AUGUST 2023</text>
<g font-size="2.5" fill="#252726">
<text x="177.6" y="159.9">SYSTEM</text>
<text x="179.4" y="162.9">LOAD</text>
<text x="153.9" y="176.7">BQ25504</text>
</g>
<g font-size="2.1" fill="#252726">
<text x="132.9" y="155.4">L</text>
<text x="139.2" y="154.4">C</text>
<text x="148.4" y="155">C</text>
<text x="124.7" y="159.1">C</text>
<text x="161.3" y="158.5">Battery</text>
<text x="112.1" y="164.7">Solar</text>
<text x="112.6" y="167.2">Cell</text>
<text x="185.3" y="171.4">VBAT_OK</text>
<text x="132.8" y="176.7">R</text>
<text x="178.4" y="177.3">R</text>
<text x="132.8" y="183">R</text>
<text x="141" y="181.7">C</text>
<text x="178.4" y="181.9">R</text>
<text x="178.4" y="186.2">R</text>
<text x="156.3" y="196.5">R</text>
<text x="170.1" y="196.5">R</text>
<text x="156" y="201.7">R</text>
<text x="170.1" y="201.6">R</text>
</g>
<g font-size="1.7" fill="#252726">
<text x="118.1" y="163.5">+</text>
<text x="118.1" y="169.5">-</text>
</g>
<g font-size="1.6" fill="#252726">
<text x="150.3" y="165.1">16</text>
<text x="155.1" y="165.1">15</text>
<text x="160.4" y="165.1">14</text>
<text x="165.2" y="165.1">13</text>
<text x="146.8" y="168.8">1</text>
<text x="146.8" y="173.8">2</text>
<text x="168.8" y="169">12</text>
<text x="146.8" y="178.9">3</text>
<text x="168.8" y="174">11</text>
<text x="168.8" y="178.9">10</text>
<text x="146.8" y="183.9">4</text>
<text x="169.2" y="183.7">9</text>
<text x="150.3" y="187.5">5</text>
<text x="155.5" y="187.5">6</text>
<text x="160.8" y="187.5">7</text>
<text x="165.8" y="187.5">8</text>
</g>
<text font-size="1.5" fill="#252726" x="153" y="162.4">VSTOR</text>
<g font-size="1.3" fill="#252726">
<text x="134.1" y="155.8">BST</text>
<text x="140.7" y="154.7">FLTR</text>
<text x="149.8" y="155.2">STOR</text>
<text x="126.2" y="159.4">HVR</text>
<text x="134.4" y="176.9">OC2</text>
<text x="179.9" y="177.6">OK1</text>
<text x="134.4" y="183.3">OC1</text>
<text x="142.5" y="181.9">REF</text>
<text x="179.9" y="182.2">OK2</text>
<text x="179.9" y="186.6">OK3</text>
<text x="157.9" y="196.7">OV2</text>
<text x="171.6" y="196.7">UV2</text>
<text x="157.6" y="202">OV1</text>
<text x="171.6" y="201.9">UV1</text>
</g>
<g font-size="1.1" fill="#252726">
<text x="150.2" y="166.9">LBST</text>
<text x="154.3" y="166.9">VSTOR</text>
<text x="158.2" y="164.4">`</text>
<text x="160" y="166.9">VBAT</text>
<text x="165" y="166.9">VSS</text>
<text x="148.9" y="173.9">VIN_DC</text>
<text x="149.1" y="168.8">VSS</text>
<text x="163.4" y="173.9">VBAT_OK</text>
<text x="165.1" y="168.9">AVSS</text>
<text x="149" y="178.9">VOC_SAMP</text>
<text x="162.8" y="178.9">OK_PROG</text>
<text x="148.5" y="185.3">OT_PROG VBAT_OV VRDIV VBAT_UV</text>
<text x="148.9" y="183.7">VREF_SAMP</text>
<text x="163.1" y="183.4">OK_HYST</text>
</g>
</svg>
